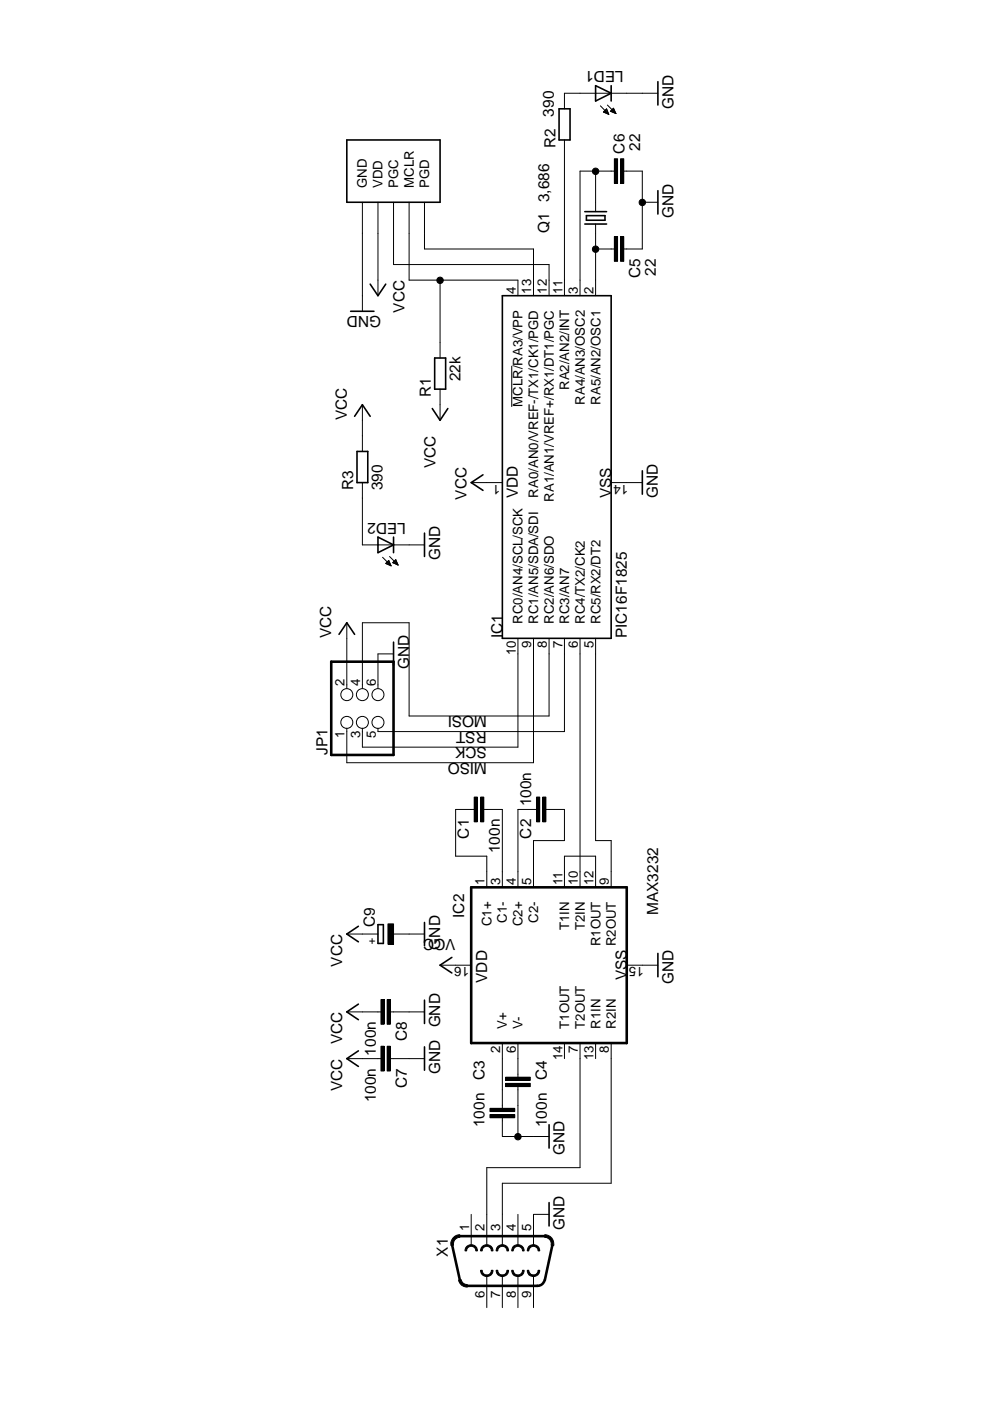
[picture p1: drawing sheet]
<svg xmlns="http://www.w3.org/2000/svg" width="210mm" height="297mm" viewBox="0 0 210 297" stroke-linecap="round" stroke-linejoin="round" font-family="sans-serif">
<g fill="none" stroke="#000" stroke-width=".21">
<path d="M139.5 19.8h-19.8v3.3M119.7 29.7v33M126.3 36.3v8.6M127.3 22.4l1.8 1.9M127.9 23.7l1.2 .6M127.9 23.7l.7-.6 .5 1.2M128 23.7h.1M128.1 23.6v.2M128.2 23.5v.4M128.4 23.3v.6M128.5 23.2v.8M128.7 23.2v.8"/>
<path d="M128.8 22.3l1.8 1.8M128.8 23.5v.6M128.9 23.8v.4M129 24.1v.1M129.4 23.6l.7-.7 .5 1.2zM129.5 23.6h.1M129.6 23.5v.2M129.7 23.3v.4M129.8 23.2v.5M130 23v.8M130.1 23v.9M130.3 33.7h.6v5.2h-.6z"/>
<path d="M130.3 36.3h-7.3v26.4M130.3 23.3v.6M130.4 23.6v.4M130.5 23.9v.1M131.6 33.7h.6v5.2h-.6zM132.2 36.3h4v16.5h-4M76.8 42.9v23.1M80.1 42.9v19.8M83.4 42.9v13.2h33v6.6M86.7 42.9v16.5h23.1v3.3M90 42.9v9.9h23.1v9.9M93.3 59.4v16.5"/>
<path d="M126.3 47.5v15.2M126.3 52.8h4M130.3 50.2h.6v5.2h-.6zM131.6 50.2h.6v5.2h-.6zM136.2 42.9h3.3M108.5 77.6v8.7M76.8 85.8v9.9M93.3 82.5v6.6M76.8 102.3v13.2h13.2M81.1 118.2l1.8 1.8M81.9 119.4v.1M82 119.3v.3"/>
<path d="M82.1 119.1v.5M82.3 119v.7M82.4 118.8l-.6 .7 1.1 .5M82.4 118.8l.5 1.2M82.4 118.8v1M82.5 119.1v.7M82.6 118l1.8 1.8M82.7 119.4v.4M82.8 119.7v.2M83.4 119.2v.1M83.5 119.1v.3M83.6 119v.5"/>
<path d="M83.8 118.8v.7M83.9 118.7l-.6 .6 1.1 .5M83.9 118.7l.5 1.1M83.9 118.7v.9M84 118.9v.7M84.2 119.2v.5M84.3 119.5v.3M99.9 102.3h6.6M129.6 102.3h6.6M73.5 132v14M83.4 138.6h-3.3v7.4M109.8 135.3v23.1h-33v-4"/>
<path d="M113.1 135.3v26.4h-39.6v-7.3M116.4 135.3v16.5h-29.7v-19.8h-9.9v14M119.7 135.3v19.8h-39.6v-.7M123 135.3v52.8M126.3 135.3v42.9h3.3v9.9M100.5 169h.7v5.2h-.7zM100.6 171.6h-4v9.9h6.6v6.6M101.9 169h.7v5.2h-.7zM102.5 171.6h4v16.5M113.7 169h.7v5.2h-.7zM113.7 171.6h-3.9v16.5M115.1 169h.6v5.2h-.6z"/>
<path d="M115.7 171.6h4v6.6h-6.6v9.9M73.5 198h6.6M82.3 195.9h1.1v4.3h-1.1zM83.4 198h6.6M119.7 188.1v-6.6h6.6v6.6M73.5 214.5h7.3M80.8 211.9h.6v5.3h-.6zM82.1 211.9h.7v5.3h-.7zM82.8 214.5h7.2M93.3 204.6h6.6M132.9 204.6h6.6M73.5 224.5h7.3"/>
<path d="M80.8 221.8h.6v5.3h-.6zM82.1 221.8h.7v5.3h-.7zM82.8 224.5h7.2M103.9 236.3h5.2v.7h-5.2zM103.9 235h5.2v.7h-5.2zM106.5 221.1v13.9M106.5 237v4h9.9M107.2 229.7h5.2v.7h-5.2zM107.2 228.4h5.2v.7h-5.2zM109.8 221.1v7.3M109.8 230.4v10.6M119.7 221.1v3.4"/>
<path d="M123 221.1v26.5h-19.8v16.4M126.3 221.1v3.4M129.6 221.1v29.8h-23.1v13.1M99.9 257.5v6.5M109.8 257.5v6.5M116.4 257.5h-3.3v6.5M96 262.5a1.76 1.76 0 0 1 1.5-.7v.5a1.41 1.41 0 0 0-1.4 1.7l-.5 .1a1.71 1.71 0 0 1 .4-1.6zM97.2 271.4l.5-.1a1.32 1.32 0 0 0 1.4 1.1v.5a1.75 1.75 0 0 1-1.9-1.5zM99 264.2a1.33 1.33 0 0 1 1.4-.2 1.33 1.33 0 0 1 .8 1.2h-.3a.97 .97 0 0 0-1-1 .97 .97 0 0 0-1 1h-.3v-.2zM101.9 269.3h.3a.97 .97 0 0 0 1 1 .97 .97 0 0 0 1-1h.3a1.31 1.31 0 0 1-1.3 1.4 1.31 1.31 0 0 1-1.3-1.4zM102.3 264.2a1.33 1.33 0 0 1 1.4-.2 1.33 1.33 0 0 1 .8 1.2h-.3a.97 .97 0 0 0-1-1 .97 .97 0 0 0-1 1h-.3v-.2zM103.2 270.6v6.6"/>
<path d="M105.2 269.3h.3a.97 .97 0 0 0 1 1 .97 .97 0 0 0 1-1h.3a1.31 1.31 0 0 1-1.3 1.4 1.31 1.31 0 0 1-1.3-1.4zM105.6 264.2a1.33 1.33 0 0 1 1.4-.2 1.33 1.33 0 0 1 .8 1.2h-.3a.97 .97 0 0 0-1-1 .97 .97 0 0 0-1 1h-.3v-.2zM106.5 270.6v6.6M108.5 269.3h.3a.99 .99 0 0 0 1 1 .99 .99 0 0 0 1-1h.3a1.31 1.31 0 0 1-1.3 1.4 1.31 1.31 0 0 1-1.3-1.4zM108.8 264.2a1.36 1.36 0 0 1 1.5-.2 1.36 1.36 0 0 1 .8 1.2h-.3a.99 .99 0 0 0-1-1 .99 .99 0 0 0-1 1h-.3v-.2zM109.8 270.6v6.6M111.8 269.3h.3a.99 .99 0 0 0 1 1 .99 .99 0 0 0 1-1h.3a1.31 1.31 0 0 1-1.3 1.4 1.31 1.31 0 0 1-1.3-1.4zM112.1 264.2a1.36 1.36 0 0 1 1.5-.2 1.36 1.36 0 0 1 .8 1.2h-.3a.99 .99 0 0 0-1-1 .99 .99 0 0 0-1 1h-.3v-.2zM113.1 270.6v6.6M115.5 261.8a1.92 1.92 0 0 1 1.9 2.3l-.6-.1a1.36 1.36 0 0 0-1.3-1.7z"/>
<circle cx="126.3" cy="36.3" r=".68"/>
<circle cx="93.3" cy="59.4" r=".68"/>
<circle cx="126.3" cy="52.8" r=".68"/>
<circle cx="136.2" cy="42.9" r=".68"/>
<circle cx="73.5" cy="147.3" r="1.27"/>
<circle cx="73.5" cy="153.2" r="1.27"/>
<circle cx="76.8" cy="153.2" r="1.27"/>
<circle cx="76.8" cy="147.3" r="1.27"/>
<circle cx="80.1" cy="147.3" r="1.27"/>
<circle cx="80.1" cy="153.2" r="1.27"/>
<circle cx="109.8" cy="241" r=".68"/>
</g>
<g fill="none" stroke="#000" stroke-width=".34">
<path d="M126.3 18.2l3.3 1.6-3.3 1.6zM129.6 18.2v3.2M139.5 17.3v5M73.5 29.7h19.8v13.2h-19.8zM118.5 23.1h2.4v6.6h-2.4zM124 44.9h4.6M124 47.5h4.6M124.3 45.7h4v1h-4zM139.5 40.4v5M74.3 66h5M78.5 60.2l1.6 2.5 1.7-2.5M92.2 75.9h2.3v6.6h-2.3z"/>
<path d="M106.5 62.7h23.1v72.6h-23.1zM75.2 88.3l1.6-2.5 1.7 2.5M75.7 95.7h2.3v6.6h-2.3zM91.7 86.6l1.6 2.5 1.7-2.5M136.2 99.8v5M80.1 113.9l3.3 1.6-3.3 1.7zM83.4 113.9v3.3M90 113v5M102.4 100.7l-2.5 1.6 2.5 1.7M71.9 134.5l1.6-2.5 1.7 2.5M83.4 136.1v5M76 196.4l-2.5 1.6 2.5 1.7"/>
<path d="M80.1 196h1.2v4h-1.2zM90 195.6v4.9M76 212.9l-2.5 1.6 2.5 1.7M90 212v5M95.8 203l-2.5 1.6 2.5 1.7M139.5 202.1v5M76 222.8l-2.5 1.7 2.5 1.6M90 222v4.9M116.4 238.5v4.9M116.4 255v4.9"/>
</g>
<path d="M70.2 140.3h13.2v19.8h-13.2zM99.9 188.1h33v33h-33zM95.9 264.1l1.6 7.3M97.5 262.1h18M117.1 264.1l-1.6 7.3a1.67 1.67 0 0 1-1.6 1.2h-14.8" fill="none" stroke="#000" stroke-width=".55"/>
<g fill="#000">
<path d="M130.3 33.7h.6v5.2h-.6z" fill-rule="evenodd"/>
<path d="M131.6 33.7h.6v5.2h-.6z" fill-rule="evenodd"/>
<path d="M130.3 50.2h.6v5.2h-.6z" fill-rule="evenodd"/>
<path d="M131.6 50.2h.6v5.2h-.6z" fill-rule="evenodd"/>
<path d="M100.5 169h.7v5.2h-.7z" fill-rule="evenodd"/>
<path d="M101.9 169h.7v5.2h-.7z" fill-rule="evenodd"/>
<path d="M113.7 169h.7v5.2h-.7z" fill-rule="evenodd"/>
<path d="M115.1 169h.6v5.2h-.6z" fill-rule="evenodd"/>
<path d="M80.8 211.9h.6v5.3h-.6z" fill-rule="evenodd"/>
<path d="M82.1 211.9h.7v5.3h-.7z" fill-rule="evenodd"/>
<path d="M82.3 195.9h1.1v4.3h-1.1z" fill-rule="evenodd"/>
<path d="M80.8 221.8h.6v5.3h-.6z" fill-rule="evenodd"/>
<path d="M82.1 221.8h.7v5.3h-.7z" fill-rule="evenodd"/>
<path d="M103.9 236.3h5.2v.7h-5.2z" fill-rule="evenodd"/>
<path d="M103.9 235h5.2v.7h-5.2z" fill-rule="evenodd"/>
<path d="M107.2 229.7h5.2v.7h-5.2z" fill-rule="evenodd"/>
<path d="M107.2 228.4h5.2v.7h-5.2z" fill-rule="evenodd"/>
<path d="M96 262.5a1.76 1.76 0 0 1 1.5-.7v.5a1.41 1.41 0 0 0-1.4 1.7l-.5 .1a1.71 1.71 0 0 1 .4-1.6z" fill-rule="evenodd"/>
<path d="M97.2 271.4l.5-.1a1.32 1.32 0 0 0 1.4 1.1v.5a1.75 1.75 0 0 1-1.9-1.5z" fill-rule="evenodd"/>
<path d="M99 264.2a1.33 1.33 0 0 1 1.4-.2 1.33 1.33 0 0 1 .8 1.2h-.3a.97 .97 0 0 0-1-1 .97 .97 0 0 0-1 1h-.3v-.2z" fill-rule="evenodd"/>
<path d="M101.9 269.3h.3a.97 .97 0 0 0 1 1 .97 .97 0 0 0 1-1h.3a1.31 1.31 0 0 1-1.3 1.4 1.31 1.31 0 0 1-1.3-1.4z" fill-rule="evenodd"/>
<path d="M102.3 264.2a1.33 1.33 0 0 1 1.4-.2 1.33 1.33 0 0 1 .8 1.2h-.3a.97 .97 0 0 0-1-1 .97 .97 0 0 0-1 1h-.3v-.2z" fill-rule="evenodd"/>
<path d="M105.2 269.3h.3a.97 .97 0 0 0 1 1 .97 .97 0 0 0 1-1h.3a1.31 1.31 0 0 1-1.3 1.4 1.31 1.31 0 0 1-1.3-1.4z" fill-rule="evenodd"/>
<path d="M105.6 264.2a1.33 1.33 0 0 1 1.4-.2 1.33 1.33 0 0 1 .8 1.2h-.3a.97 .97 0 0 0-1-1 .97 .97 0 0 0-1 1h-.3v-.2z" fill-rule="evenodd"/>
<path d="M108.5 269.3h.3a.99 .99 0 0 0 1 1 .99 .99 0 0 0 1-1h.3a1.31 1.31 0 0 1-1.3 1.4 1.31 1.31 0 0 1-1.3-1.4z" fill-rule="evenodd"/>
<path d="M108.8 264.2a1.36 1.36 0 0 1 1.5-.2 1.36 1.36 0 0 1 .8 1.2h-.3a.99 .99 0 0 0-1-1 .99 .99 0 0 0-1 1h-.3v-.2z" fill-rule="evenodd"/>
<path d="M111.8 269.3h.3a.99 .99 0 0 0 1 1 .99 .99 0 0 0 1-1h.3a1.31 1.31 0 0 1-1.3 1.4 1.31 1.31 0 0 1-1.3-1.4z" fill-rule="evenodd"/>
<path d="M112.1 264.2a1.36 1.36 0 0 1 1.5-.2 1.36 1.36 0 0 1 .8 1.2h-.3a.99 .99 0 0 0-1-1 .99 .99 0 0 0-1 1h-.3v-.2z" fill-rule="evenodd"/>
<path d="M115.5 261.8a1.92 1.92 0 0 1 1.9 2.3l-.6-.1a1.36 1.36 0 0 0-1.3-1.7z" fill-rule="evenodd"/>
<circle cx="126.3" cy="36.3" r=".68"/>
<circle cx="93.3" cy="59.4" r=".68"/>
<circle cx="126.3" cy="52.8" r=".68"/>
<circle cx="136.2" cy="42.9" r=".68"/>
<circle cx="109.8" cy="241" r=".68"/>
</g>
<g font-size="3.3">
<text x="132.2" y="15.2" transform="rotate(-180 132.2 15.2)">LED1</text>
<text x="142.8" y="23.1" transform="rotate(-90 142.8 23.1)">GND</text>
<text x="117.4" y="24.7" transform="rotate(-90 117.4 24.7)">390</text>
<text x="117.8" y="31.3" transform="rotate(-90 117.8 31.3)">R2</text>
<text x="132.4" y="32.6" transform="rotate(-90 132.4 32.6)">C6</text>
<text x="135.7" y="32" transform="rotate(-90 135.7 32)">22</text>
<text x="116.4" y="42.9" transform="rotate(-90 116.4 42.9)">3,686</text>
<text x="142.8" y="46.2" transform="rotate(-90 142.8 46.2)">GND</text>
<text x="116.4" y="49.5" transform="rotate(-90 116.4 49.5)">Q1</text>
<text x="135.7" y="59" transform="rotate(-90 135.7 59)">C5</text>
<text x="139" y="58.4" transform="rotate(-90 139 58.4)">22</text>
<text x="80.8" y="67" transform="rotate(-180 80.8 67)">GND</text>
<text x="85.8" y="66.3" transform="rotate(-90 85.8 66.3)">VCC</text>
<text x="97.6" y="80.9" transform="rotate(-90 97.6 80.9)">22k</text>
<text x="73.5" y="89.1" transform="rotate(-90 73.5 89.1)">VCC</text>
<text x="91.4" y="84.2" transform="rotate(-90 91.4 84.2)">R1</text>
<text x="92.3" y="99.3" transform="rotate(-90 92.3 99.3)">VCC</text>
<text x="74.9" y="104" transform="rotate(-90 74.9 104)">R3</text>
<text x="81.1" y="104" transform="rotate(-90 81.1 104)">390</text>
<text x="98.9" y="105.9" transform="rotate(-90 98.9 105.9)">VCC</text>
<text x="109.8" y="105.6" transform="rotate(-90 109.8 105.6)">VDD</text>
<text x="129.6" y="105.6" transform="rotate(-90 129.6 105.6)">VSS</text>
<text x="139.5" y="105.6" transform="rotate(-90 139.5 105.6)">GND</text>
<text x="86.1" y="110.9" transform="rotate(-180 86.1 110.9)">LED2</text>
<text x="93.3" y="118.8" transform="rotate(-90 93.3 118.8)">GND</text>
<text x="70.2" y="135.3" transform="rotate(-90 70.2 135.3)">VCC</text>
<text x="106.5" y="135.3" transform="rotate(-90 106.5 135.3)">IC1</text>
<text x="132.9" y="135.3" transform="rotate(-90 132.9 135.3)">PIC16F1825</text>
<text x="86.7" y="141.9" transform="rotate(-90 86.7 141.9)">GND</text>
<text x="103.2" y="151.8" transform="rotate(-180 103.2 151.8)">MOSI</text>
<text x="103.2" y="155.1" transform="rotate(-180 103.2 155.1)">RST</text>
<text x="69.4" y="160.1" transform="rotate(-90 69.4 160.1)">JP1</text>
<text x="103.2" y="161.7" transform="rotate(-180 103.2 161.7)">MISO</text>
<text x="103.2" y="158.4" transform="rotate(-180 103.2 158.4)">SCK</text>
<text x="112.6" y="171" transform="rotate(-90 112.6 171)">100n</text>
<text x="99.4" y="177.8" transform="rotate(-90 99.4 177.8)">C1</text>
<text x="112.6" y="177.8" transform="rotate(-90 112.6 177.8)">C2</text>
<text x="106" y="180.9" transform="rotate(-90 106 180.9)">100n</text>
<text x="79.5" y="196.6" transform="rotate(-90 79.5 196.6)">C9</text>
<text x="98.4" y="194.6" transform="rotate(-90 98.4 194.6)">IC2</text>
<text x="139.6" y="193.9" transform="rotate(-90 139.6 193.9)">MAX3232</text>
<text x="93.3" y="201.3" transform="rotate(-90 93.3 201.3)">GND</text>
<text x="96.6" y="199" transform="rotate(-180 96.6 199)">VCC</text>
<text x="72.6" y="204.9" transform="rotate(-90 72.6 204.9)">VCC</text>
<text x="103.3" y="208.4" transform="rotate(-90 103.3 208.4)">VDD</text>
<text x="132.9" y="207.8" transform="rotate(-90 132.9 207.8)">VSS</text>
<text x="142.8" y="208.6" transform="rotate(-90 142.8 208.6)">GND</text>
<text x="72.6" y="221.4" transform="rotate(-90 72.6 221.4)">VCC</text>
<text x="86.2" y="220.7" transform="rotate(-90 86.2 220.7)">C8</text>
<text x="93.3" y="217.8" transform="rotate(-90 93.3 217.8)">GND</text>
<text x="79.7" y="223.8" transform="rotate(-90 79.7 223.8)">100n</text>
<text x="93.3" y="227.8" transform="rotate(-90 93.3 227.8)">GND</text>
<text x="72.6" y="231.4" transform="rotate(-90 72.6 231.4)">VCC</text>
<text x="79.7" y="233.7" transform="rotate(-90 79.7 233.7)">100n</text>
<text x="86.2" y="230.6" transform="rotate(-90 86.2 230.6)">C7</text>
<text x="102.7" y="229.1" transform="rotate(-90 102.7 229.1)">C3</text>
<text x="115.9" y="229.1" transform="rotate(-90 115.9 229.1)">C4</text>
<text x="102.7" y="239" transform="rotate(-90 102.7 239)">100n</text>
<text x="115.9" y="239" transform="rotate(-90 115.9 239)">100n</text>
<text x="119.7" y="244.9" transform="rotate(-90 119.7 244.9)">GND</text>
<text x="119.7" y="260.8" transform="rotate(-90 119.7 260.8)">GND</text>
<text x="95" y="266.4" transform="rotate(-90 95 266.4)">X1</text>
</g>
<g font-size="2.8">
<text x="77.8" y="39.9" transform="rotate(-90 77.8 39.9)">GND</text>
<text x="81.1" y="39.9" transform="rotate(-90 81.1 39.9)">VDD</text>
<text x="84.4" y="39.9" transform="rotate(-90 84.4 39.9)">PGC</text>
<text x="87.7" y="39.9" transform="rotate(-90 87.7 39.9)">MCLR</text>
<text x="91" y="39.9" transform="rotate(-90 91 39.9)">PGD</text>
<text x="109.3" y="62.2" transform="rotate(-90 109.3 62.2)">4</text>
<text x="112.6" y="62.2" transform="rotate(-90 112.6 62.2)">13</text>
<text x="116" y="62.2" transform="rotate(-90 116 62.2)">12</text>
<text x="119.3" y="62.2" transform="rotate(-90 119.3 62.2)">11</text>
<text x="122.5" y="62.2" transform="rotate(-90 122.5 62.2)">3</text>
<text x="125.8" y="62.2" transform="rotate(-90 125.8 62.2)">2</text>
<text x="120.7" y="82.7" transform="rotate(-90 120.7 82.7)">RA2/AN2/INT</text>
<text x="110.8" y="86.3" transform="rotate(-90 110.8 86.3)">MCLR/RA3/VPP</text>
<text x="124" y="85.8" transform="rotate(-90 124 85.8)">RA4/AN3/OSC2</text>
<text x="127.3" y="85.8" transform="rotate(-90 127.3 85.8)">RA5/AN2/OSC1</text>
<text x="106" y="102.8" transform="rotate(-180 106 102.8)">1</text>
<text x="114.1" y="105.5" transform="rotate(-90 114.1 105.5)">RA0/AN0/VREF-/TX1/CK1/PGD</text>
<text x="117.4" y="106.4" transform="rotate(-90 117.4 106.4)">RA1/AN1/VREF+/RX1/DT1/PGC</text>
<text x="133.2" y="102.8" transform="rotate(-180 133.2 102.8)">14</text>
<text x="110.8" y="132.3" transform="rotate(-90 110.8 132.3)">RC0/AN4/SCL/SCK</text>
<text x="112.6" y="137.4" transform="rotate(-90 112.6 137.4)">9</text>
<text x="114.1" y="132.3" transform="rotate(-90 114.1 132.3)">RC1/AN5/SDA/SDI</text>
<text x="116" y="137.4" transform="rotate(-90 116 137.4)">8</text>
<text x="117.4" y="132.3" transform="rotate(-90 117.4 132.3)">RC2/AN6/SDO</text>
<text x="119.3" y="137.4" transform="rotate(-90 119.3 137.4)">7</text>
<text x="120.7" y="132.3" transform="rotate(-90 120.7 132.3)">RC3/AN7</text>
<text x="122.5" y="137.4" transform="rotate(-90 122.5 137.4)">6</text>
<text x="124" y="132.3" transform="rotate(-90 124 132.3)">RC4/TX2/CK2</text>
<text x="125.8" y="137.4" transform="rotate(-90 125.8 137.4)">5</text>
<text x="127.3" y="132.3" transform="rotate(-90 127.3 132.3)">RC5/RX2/DT2</text>
<text x="109.3" y="138.9" transform="rotate(-90 109.3 138.9)">10</text>
<text x="73.1" y="145.5" transform="rotate(-90 73.1 145.5)">2</text>
<text x="76.4" y="145.5" transform="rotate(-90 76.4 145.5)">4</text>
<text x="79.7" y="145.5" transform="rotate(-90 79.7 145.5)">6</text>
<text x="73.1" y="156.4" transform="rotate(-90 73.1 156.4)">1</text>
<text x="76.4" y="156.4" transform="rotate(-90 76.4 156.4)">3</text>
<text x="79.7" y="156.4" transform="rotate(-90 79.7 156.4)">5</text>
<text x="102.7" y="187.7" transform="rotate(-90 102.7 187.7)">1</text>
<text x="106" y="187.7" transform="rotate(-90 106 187.7)">3</text>
<text x="109.3" y="187.7" transform="rotate(-90 109.3 187.7)">4</text>
<text x="112.6" y="187.7" transform="rotate(-90 112.6 187.7)">5</text>
<text x="119.3" y="187.7" transform="rotate(-90 119.3 187.7)">11</text>
<text x="122.5" y="187.7" transform="rotate(-90 122.5 187.7)">10</text>
<text x="125.8" y="187.7" transform="rotate(-90 125.8 187.7)">12</text>
<text x="129.1" y="187.7" transform="rotate(-90 129.1 187.7)">9</text>
<text x="104.2" y="196.4" transform="rotate(-90 104.2 196.4)">C1+</text>
<text x="107.5" y="195.7" transform="rotate(-90 107.5 195.7)">C1-</text>
<text x="110.8" y="196.4" transform="rotate(-90 110.8 196.4)">C2+</text>
<text x="114.1" y="195.7" transform="rotate(-90 114.1 195.7)">C2-</text>
<text x="120.7" y="197.2" transform="rotate(-90 120.7 197.2)">T1IN</text>
<text x="124" y="197.2" transform="rotate(-90 124 197.2)">T2IN</text>
<text x="127.3" y="200.7" transform="rotate(-90 127.3 200.7)">R1OUT</text>
<text x="130.6" y="200.7" transform="rotate(-90 130.6 200.7)">R2OUT</text>
<text x="99.4" y="205.1" transform="rotate(-180 99.4 205.1)">16</text>
<text x="136.5" y="205.1" transform="rotate(-180 136.5 205.1)">15</text>
<text x="107.5" y="218.1" transform="rotate(-90 107.5 218.1)">V+</text>
<text x="110.8" y="218.1" transform="rotate(-90 110.8 218.1)">V-</text>
<text x="120.7" y="218.1" transform="rotate(-90 120.7 218.1)">T1OUT</text>
<text x="124" y="218.1" transform="rotate(-90 124 218.1)">T2OUT</text>
<text x="127.3" y="218.1" transform="rotate(-90 127.3 218.1)">R1IN</text>
<text x="130.6" y="218.1" transform="rotate(-90 130.6 218.1)">R2IN</text>
<text x="106" y="223.2" transform="rotate(-90 106 223.2)">2</text>
<text x="109.3" y="223.2" transform="rotate(-90 109.3 223.2)">6</text>
<text x="119.3" y="224.7" transform="rotate(-90 119.3 224.7)">14</text>
<text x="122.5" y="223.2" transform="rotate(-90 122.5 223.2)">7</text>
<text x="125.8" y="224.7" transform="rotate(-90 125.8 224.7)">13</text>
<text x="129.1" y="223.2" transform="rotate(-90 129.1 223.2)">8</text>
<text x="99.4" y="261" transform="rotate(-90 99.4 261)">1</text>
<text x="102.7" y="261" transform="rotate(-90 102.7 261)">2</text>
<text x="106" y="261" transform="rotate(-90 106 261)">3</text>
<text x="109.3" y="261" transform="rotate(-90 109.3 261)">4</text>
<text x="112.6" y="261" transform="rotate(-90 112.6 261)">5</text>
<text x="102.7" y="275.3" transform="rotate(-90 102.7 275.3)">6</text>
<text x="106" y="275.3" transform="rotate(-90 106 275.3)">7</text>
<text x="109.3" y="275.3" transform="rotate(-90 109.3 275.3)">8</text>
<text x="112.6" y="275.3" transform="rotate(-90 112.6 275.3)">9</text>
</g>
<text font-size="2.3" x="79.6" y="198.8" transform="rotate(-180 79.6 198.8)">+</text>
</svg>
